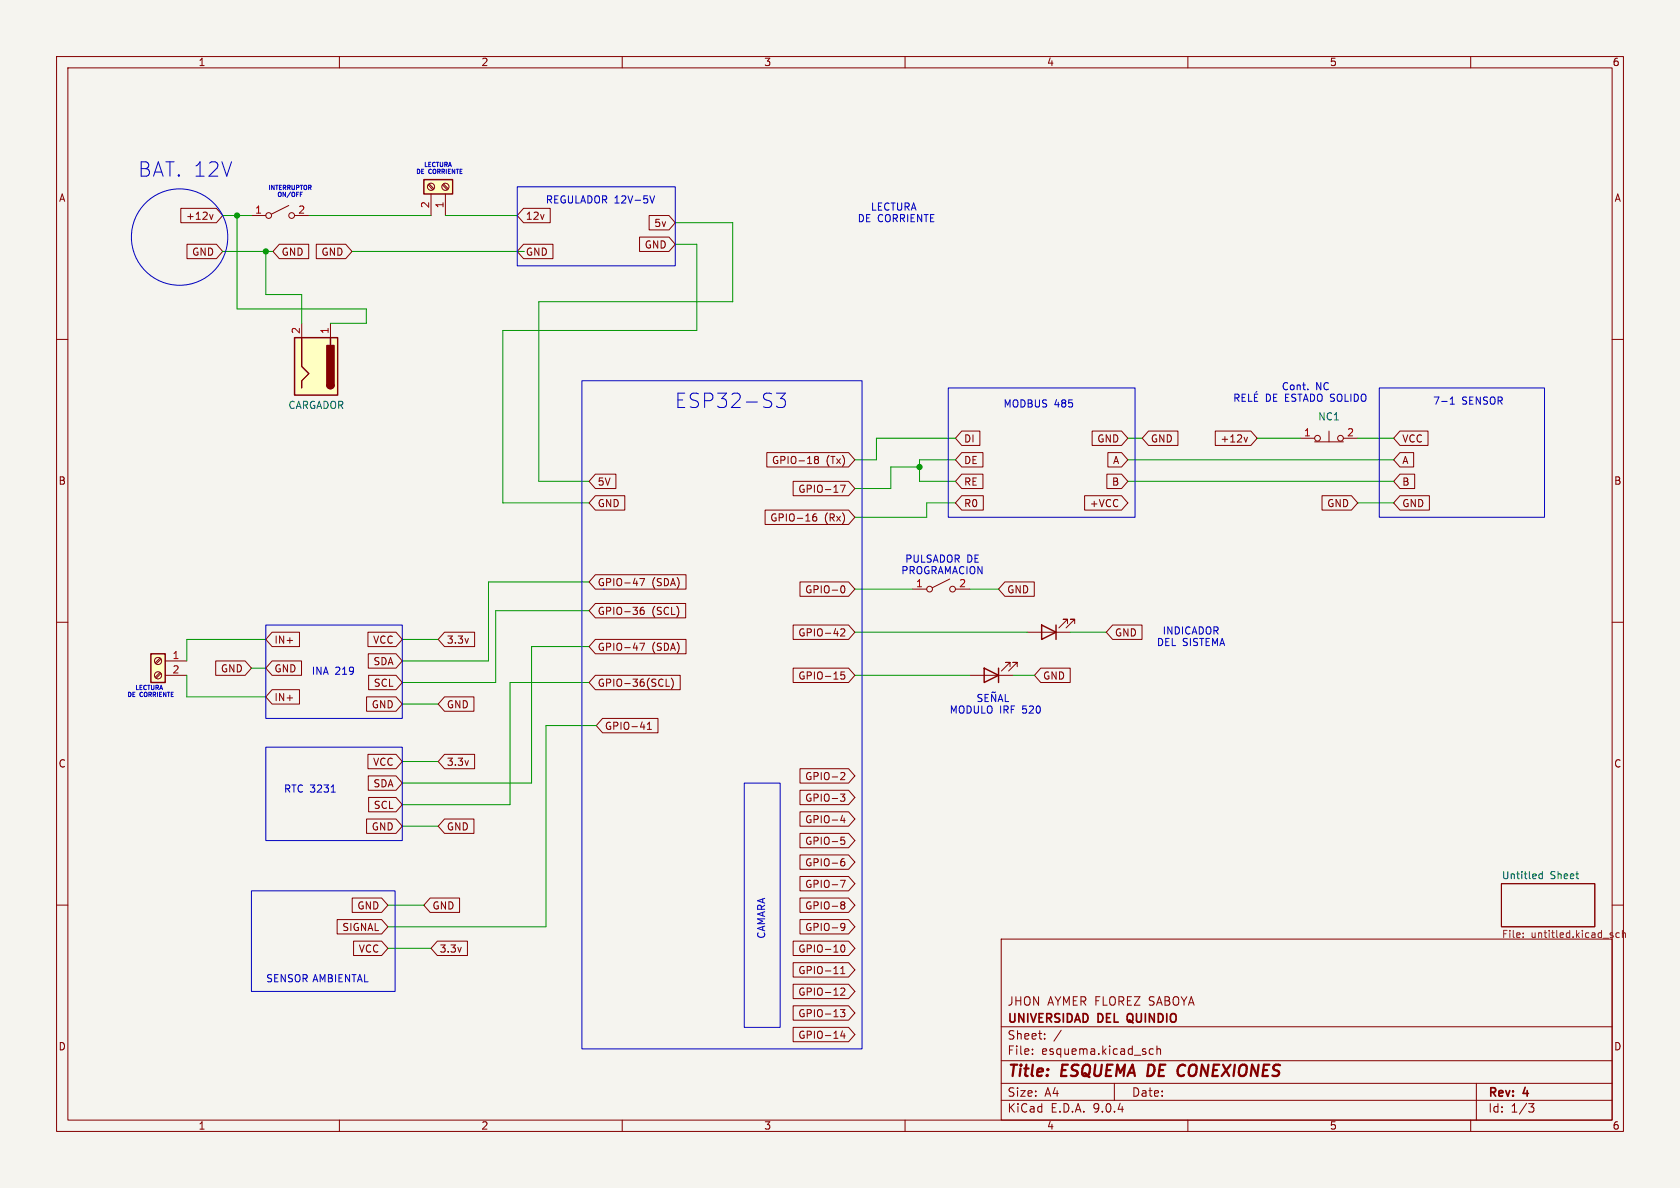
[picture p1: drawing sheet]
<svg xmlns="http://www.w3.org/2000/svg" width="297mm" height="210mm" viewBox="0 0 297 210" stroke-linecap="round" stroke-linejoin="round" font-family="sans-serif">
<path d="M0 0h297v210h-297z" fill="#f5f4ef" stroke="#f5f4ef" stroke-width=".18"/>
<g fill="none" stroke="#840000" stroke-width=".18">
<path d="M10 10h277v190h-277zM12 12h273v186h-273zM60 10v2M110 10v2M160 10v2M210 10v2M260 10v2M10 60h2M285 60h2M10 110h2M161.3 104.1h2.5M167.9 102.4l-3.1 1.5"/>
<path d="M168.9 104.1h2.5M285 110h2M265.4 156.2h16.5v7.6h-16.5zM10 160h2M177 166h108v32h-108zM285 160h2M60 198v2M110 198v2M160 198v2M177 194.5h108M177 191.5h108M177 187.5h108"/>
<path d="M177 181.5h108M182.5 186.3v.1M182.5 185.5v.1M184.7 183.6v.1M184.7 182.8v.1M187.6 182.1l-1.3 2M197 191.5v3M203.9 185.5l-.4-.1-.3 .3v.4l.1 .2h.6M204.5 185.5l.2-.1 .4 .1 .1 .9M204.5 184.9v1.5M210 198v2M260 198v2"/>
<path d="M261 191.5v6.5M270.2 195.1h1l-.5 .6 .4 .1 .1 .5-.3 .3h-.4"/>
<circle cx="164.3" cy="104.1" r=".51"/>
<circle cx="168.4" cy="104.1" r=".51"/>
</g>
<path d="M203.1 188.2l-.3 2h.5M209.2 188.2l-.5 .1M209.2 190.1l-.5 .1" fill="none" stroke="#840000" stroke-width=".4"/>
<path d="M199.5 179.3a1.07 1.07 0 0 0 0 1.3" fill="none" stroke="#840000" stroke-width=".3"/>
<path d="M272.7 154.1v1.2M272.7 154.5h-.4l-.2 .2 .1 .6h.5" fill="none" stroke="#006464" stroke-width=".18"/>
<path d="M269.3 165.6v.1M269.3 165v.1M286.3 165l-.4-.1-.2 .2 .1 .6h.5M286.8 165l.2-.1 .3 .1 .1 .7M286.8 164.5v1.2" fill="none" stroke="#725600" stroke-width=".18"/>
<path d="M26.7 115.6h2.5v5.1h-2.5z" fill="#ffffc2"/>
<path d="M26.7 115.6h2.5v5.1h-2.5zM184.1 110.5l2.6 1.3-2.6 1.2zM186.7 110.5v2.5" fill="none" stroke="#840000" stroke-width=".25"/>
<g fill="none" stroke="#840000" stroke-width=".18">
<path d="M28.3 116.3l-.9 .9M28.3 118.9l-.9 .8M28.5 116.5l-.9 .8M28.5 119l-.9 .9M29.2 116.8h3.8M29.2 119.4h3.8M181.6 111.8h7.6M188.7 110.2v-.7h-.7h.7l-1.5 1.5M190 110.2v-.7h-.8h.8l-1.5 1.5"/>
<circle cx="27.9" cy="119.4" r=".63"/>
<circle cx="27.9" cy="116.8" r=".63"/>
</g>
<path d="M52.1 59.7h7.6v10.2h-7.6z" fill="#ffffc2"/>
<path d="M52.1 59.7h7.6v10.2h-7.6zM53.3 59.7v5.1l1.3 1.2-1.3 1.3v1.3M58.4 59.7v1.3M57.8 68.1a.64 .64 0 0 0 .6 .6 .64 .64 0 0 0 .7-.6" fill="none" stroke="#840000" stroke-width=".25"/>
<g fill="#840000" stroke="#840000" stroke-width=".25">
<path d="M57.8 68.1h1.3a.64 .64 0 0 1-.7 .6 .64 .64 0 0 1-.6-.6z"/>
<path d="M57.8 61.1h1.3v7h-1.3z"/>
</g>
<g fill="none" stroke="#840000" stroke-width=".18">
<path d="M44.4 38.1h2.6M51.1 36.3l-3.1 1.5M52.1 38.1h2.5M53.3 57.2v2.5M58.4 57.2v2.5M229.9 77.5h2.5M232.4 78.1h5.1M234.9 76.2v1.9M237.5 77.5h2.5"/>
<circle cx="47.5" cy="38.1" r=".51"/>
<circle cx="51.6" cy="38.1" r=".51"/>
<circle cx="232.9" cy="77.5" r=".51"/>
<circle cx="237" cy="77.5" r=".51"/>
</g>
<path d="M74.9 31.8h5.1v2.5h-5.1z" fill="#ffffc2"/>
<path d="M74.9 31.8h5.1v2.5h-5.1zM174 118.1l2.5 1.3-2.5 1.3zM176.5 118.1v2.6" fill="none" stroke="#840000" stroke-width=".25"/>
<g fill="none" stroke="#840000" stroke-width=".18">
<path d="M32 36.8h6.3l1.1 1.3-1.1 1.3h-6.3zM37.1 37.9l.3 .9 .3-.9M75.7 32.7l.8 .9M75.9 32.5l.8 .9M76.2 34.3v3.8M78.2 32.7l.9 .9M78.4 32.5l.8 .9M78.7 34.3v3.8M92.6 36.8h4.7v2.6h-4.7l-1.2-1.3zM114.8 38.1h3.5l1.1 1.3-1.1 1.2h-3.5zM33.1 43.2h5.2l1.1 1.3-1.1 1.2h-5.2zM49.4 43.2h5.2v2.5h-5.2l-1.1-1.2z"/>
<path d="M55.9 43.2h5.2l1.1 1.3-1.1 1.2h-5.2zM92.6 43.2h5.2v2.5h-5.2l-1.2-1.2zM113.1 41.9h5.2l1.1 1.3-1.1 1.3h-5.2zM170 76.2h3.2v2.5h-3.2l-1.1-1.2zM193.1 76.2h5.2l1.1 1.3-1.1 1.2h-5.2zM203 76.2h5.2v2.5h-5.2l-1.1-1.2zM214.8 76.2h6.3l1.1 1.3-1.1 1.2h-6.3zM219.9 77.3l.3 .8 .3-.8M247.5 76.2h5v2.5h-5l-1.1-1.2zM105.3 83.8h3.6v2.6h-3.6l-1.2-1.3zM105.3 87.6h5.2v2.6h-5.2l-1.2-1.3zM135.3 90.2h14.7l1.1 1.2-1.1 1.3h-14.7z"/>
<path d="M135.6 80h14.4l1.1 1.3-1.1 1.3h-14.4zM140.2 85.1h9.8l1.1 1.3-1.1 1.2h-9.8zM144.2 81.2l-.2-.2 .2-.3h.3l.2 .2-.2 .3M144.2 81.2l-.2 .3v.3l.2 .2 .4-.1 .1-.2v-.2l-.2-.3M144.2 81.2h.3M144.3 90.8l-.4 .1a.86 .86 0 0 0 0 1.2l.4-.1 .1-.4-.2-.3-.4 .1-.1 .2M148.6 85.8h.8l-.5 1.2M170 80h3.8v2.6h-3.8l-1.1-1.3zM170 87.6h3.8v2.6h-3.8l-1.1-1.3zM170 83.8h3.8v2.6h-3.8l-1.1-1.3zM191.7 87.6h6.6l1.1 1.3-1.1 1.3h-6.6zM195.7 83.8h2.6l1.1 1.3-1.1 1.3h-2.6z"/>
<path d="M195.9 80h2.4l1.1 1.3-1.1 1.3h-2.4zM233.7 87.6h5.2l1.1 1.3-1.1 1.3h-5.2zM247.5 83.8h2.6v2.6h-2.6l-1.1-1.3zM247.5 80h2.4v2.6h-2.4l-1.1-1.3zM247.5 87.6h5.2v2.6h-5.2l-1.1-1.3zM38.1 116.8h5.2l1.1 1.3-1.1 1.3h-5.2zM48.1 116.8h5.2v2.6h-5.2l-1.1-1.3zM48.1 111.8h4.8v2.5h-4.8l-1.1-1.3zM65 111.8h5l1.1 1.2-1.1 1.3h-5zM65.1 115.6h4.9l1.1 1.2-1.1 1.3h-4.9zM65.2 119.4h4.8l1.1 1.3-1.1 1.2h-4.8zM78.6 111.8h5.3v2.5h-5.3l-1.1-1.3z"/>
<path d="M105.3 119.4h15v2.5h-15l-1.2-1.2zM105.3 101.6h16v2.5h-16l-1.2-1.2zM105.3 113h16v2.6h-16l-1.2-1.3zM105.3 106.7h15.9v2.5h-15.9l-1.2-1.2zM113.1 102.3h.9l-.6 1.2M113.1 113.7h.9l-.6 1.3M113.8 107.4h-.4a.86 .86 0 0 0 0 1.2l.4-.1 .1-.4-.2-.3-.4 .1-.1 .2M118.7 119.9a1.46 1.46 0 0 1 0 1.9M140.2 118.1h9.8l1.1 1.3-1.1 1.3h-9.8zM140.2 110.5h9.8l1.1 1.3-1.1 1.2h-9.8zM141.4 102.9h8.6l1.1 1.2-1.1 1.3h-8.6zM148.6 111.3l.5-.1 .3 .3-.8 .9h.8"/>
<path d="M148.8 103.7l.1-.2a.68 .68 0 0 1 .5 .7 .68 .68 0 0 1-.5 .6l-.1-.1M149.3 118.8h-.6l-.1 .6 .2-.1h.4l.2 .2-.1 .4-.2 .2-.5-.2M171.4 119.4h7.7M177.6 102.9h5.2v2.5h-5.2l-1.1-1.3zM178.6 117.9v-.8h-.8h.8l-1.6 1.5M179.8 117.9v-.8h-.7h.7l-1.5 1.5M184 118.1h5.2v2.6h-5.2l-1.1-1.3zM196.7 110.5h5.2v2.5h-5.2l-1.1-1.2zM48.1 121.9h4.8v2.6h-4.8l-1.1-1.3zM64.8 123.2h5.2l1.1 1.3-1.1 1.2h-5.2zM65 133.3h5l1.1 1.3-1.1 1.3h-5zM65.1 137.2h4.9l1.1 1.2-1.1 1.3h-4.9z"/>
<path d="M78.6 123.2h5.2v2.5h-5.2l-1.1-1.2zM78.6 133.3h5.3v2.6h-5.3l-1.1-1.3zM106.5 127h9.8v2.5h-9.8l-1.1-1.2zM114.4 128.9h.8M114.4 128l.4-.3v1.2M117.8 120.1v1.2h.6M141.4 135.9h8.6l1.1 1.3-1.1 1.2h-8.6zM141.4 139.7h8.6l1.1 1.3-1.1 1.2h-8.6zM148.7 136.6h.4l.3 .3-.8 .9h.8M62.3 158.7h5.2l1.1 1.3-1.1 1.3h-5.2zM64.8 144.8h5.2l1.1 1.3-1.1 1.2h-5.2zM65.2 141h4.8l1.1 1.2-1.1 1.3h-4.8z"/>
<path d="M76 158.7h5.2v2.6h-5.2l-1.1-1.3zM78.6 144.8h5.2v2.5h-5.2l-1.1-1.2zM141.4 151.1h8.6l1.1 1.3-1.1 1.3h-8.6zM141.4 147.3h8.6l1.1 1.3-1.1 1.3h-8.6zM141.4 158.7h8.6l1.1 1.3-1.1 1.3h-8.6zM141.4 154.9h8.6l1.1 1.3-1.1 1.3h-8.6zM141.4 143.5h8.6l1.1 1.3-1.1 1.3h-8.6zM148.6 140.4h.8l-.5 .5 .4 .1 .1 .4-.3 .2h-.3M148.6 155.6h.8l-.5 1.3M148.7 148.5h.4l.3 .2-.2 .5h-.5M148.7 148h.6M148.8 152.3h.3l.3 .2-.2 .5h-.4"/>
<path d="M148.8 159.5l.3-.1 .2 .1 .1 .2-.3 .3M148.8 159.9l.1 .1M148.9 160h.2M148.9 160h-.1M148.9 144.1l-.3 .9h.8M149.1 160l.3 .2-.1 .4-.2 .1-.3-.1M149.2 151.8l-.3 .1-.2 .2M149.2 144.6v.9M59.6 162.6h7.9l1.1 1.2-1.1 1.3h-7.9zM62.5 166.4h5l1.1 1.2-1.1 1.3h-5zM77.3 166.4h5.3v2.5h-5.3l-1.1-1.3zM140.2 177.8h9.8l1.1 1.3-1.1 1.2h-9.8z"/>
<path d="M140.2 174h9.8l1.1 1.3-1.1 1.2h-9.8zM140.2 170.2h9.8l1.1 1.3-1.1 1.2h-9.8zM140.2 166.4h9.8l1.1 1.2-1.1 1.3h-9.8zM141.4 162.6h8.6l1.1 1.2-1.1 1.3h-8.6zM148.6 178.5h.8l-.5 .5 .4 .1v.5l-.2 .1-.5-.1M148.6 174.8l.5-.1 .3 .3-.8 .9h.8M148.6 172.1h.8M148.6 171.2l.4-.3v1.2M148.8 163.3l.3-.1 .2 .2a.84 .84 0 0 1-.3 1.1h-.2M148.8 167.2l.1-.2a.68 .68 0 0 1 .5 .7 .68 .68 0 0 1-.5 .6l-.1-.1-.2-.4zM149.4 163.8l-.3 .2h-.3M140.2 181.6h9.8l1.1 1.3-1.1 1.3h-9.8z"/>
<path d="M148.9 182.2l-.3 .9h.8M149.2 182.7v.9"/>
<circle cx="76.2" cy="33" r=".63"/>
<circle cx="78.7" cy="33" r=".63"/>
</g>
<g fill="none" stroke="#009600" stroke-width=".18">
<path d="M39.4 38.1h5M41.9 38.1v16.5h22.9v2.6h-6.4M54.6 38.1h21.6M78.7 38.1h12.7M119.4 39.4h10.1v13.9h-34.3v31.8h8.9M39.4 44.5h8.9M47 44.5v7.6h6.3v5.1M62.2 44.5h30.5M119.4 43.2h3.8v15.2h-34.3v30.5h15.2M168.9 77.5h-14v3.8h-3.8M199.4 77.5h2.5M222.2 77.5h7.7"/>
<path d="M240 77.5h6.4M162.6 82.6h-5.1v3.8h-6.4M168.9 88.9h-5.1v2.5h-12.7M168.9 81.3h-6.3v3.8h6.3M199.4 85.1h47M199.4 81.3h47M240 88.9h6.4M33 119.4v3.8h14M44.4 118.1h2.6M47 113h-14v3.8M71.1 113h6.4M104.1 114.3h-10.1v24.1h-22.9"/>
<path d="M104.1 108h-16.5v12.7h-16.5M104.1 102.9h-17.7v13.9h-15.3M151.1 119.4h20.3M151.1 111.8h30.5M151.1 104.1h10.2M171.4 104.1h5.1M179.1 119.4h3.8M189.2 111.8h6.4M71.1 134.6h6.4M71.1 124.5h6.4M104.1 120.7h-13.9v21.5h-19.1M105.4 128.3h-8.9v35.5h-27.9"/>
<path d="M71.1 146.1h6.4M68.6 160h6.3M68.6 167.6h7.6"/>
</g>
<g fill="none" stroke="#0000c2" stroke-width=".18">
<path d="M53.1 34.3h.2M91.4 33h28v14h-28zM114.9 34.6l.4 1.3 .4-1.3M102.9 67.3h49.5v118.1h-49.5zM137.3 69.5h1.5l-.8 1a.69 .69 0 0 1 .8 .4v.7l-.2 .3-.2 .1h-.8l-.3-.2M167.6 68.6h33.1v22.8h-33.1zM218.3 70.3h.6l.1-.2v-.3l-.7-.1v1.2M218.6 70.3l.4 .6M219.6 70.3h.4M220.2 69.7h-.6v1.2h.6M220.7 69.7v1.2h.6M221.8 70.3h.4"/>
<path d="M222.2 69.2l-.2 .2M222.4 69.7h-.6v1.2h.6M227.3 70.3h.4M227.3 69.7v1.2h.6M228.4 69.8v.4l.6 .2 .1 .3-.3 .2h-.4M229.8 69.7v1.2M230.4 70.9l.4-1.2 .5 1.2M230.5 70.6h.6M231.7 69.7a.64 .64 0 0 1 .7 .6 .64 .64 0 0 1-.7 .6zM233.1 69.7a.81 .81 0 0 0 .1 1.2 .43 .43 0 0 0 .5-.4v-.4l-.1-.4M235.3 69.8v.4l.5 .2 .1 .3-.2 .2h-.5M236.5 69.9l.2-.2a.43 .43 0 0 1 .5 .4v.4a.42 .42 0 0 1-.4 .5 .42 .42 0 0 1-.4-.5z"/>
<path d="M237.8 69.7v1.2h.6M238.8 69.7v1.2M239.4 69.7a.64 .64 0 0 1 .8 .6 .64 .64 0 0 1-.8 .6zM240.8 69.7h.1a.43 .43 0 0 1 .6 .4v.4a.42 .42 0 0 1-.4 .5 .42 .42 0 0 1-.5-.5v-.4zM243.8 68.6h29.2v22.8h-29.2zM256.4 71.4h.7M256.4 70.5l.3-.3v1.2M47 110.5h24.1v16.5h-24.1zM47 132.1h24.1v16.5h-24.1zM131.6 138.4h6.3v43.2h-6.3zM173.6 122.8h-.5l-.2 .1v.3l.6 .3 .1 .3-.2 .2h-.5M174.1 123.4h.5"/>
<path d="M174.8 122.8h-.7v1.2h.7M176 122.3l-.6 .1M176 122.8v1.2l-.7-1.2v1.2M176.4 124l.5-1.2 .4 1.2M176.6 123.7h.6M177.7 122.8v1.2h.6M44.4 157.5h25.4v17.8h-25.4zM58.6 140h.7"/>
<circle cx="31.7" cy="41.9" r="8.5"/>
</g>
<g fill="#009600" stroke="#009600" stroke-width=".18">
<circle cx="47" cy="44.5" r=".46"/>
<circle cx="41.9" cy="38.1" r=".46"/>
<circle cx="162.6" cy="82.6" r=".46"/>
</g>
<g font-size="3.5" fill="#0000c2">
<text x="24.4" y="31.5">BAT. 12V</text>
<text x="119.3" y="72.4">ESP32-S3</text>
</g>
<g font-size="2.8" fill="#840000">
<text x="178" y="190.9">Title:</text>
<text x="187.7" y="190.9">ESQUEMA</text>
<text x="203.7" y="190.9">DE</text>
<text x="209.8" y="190.9">CONEXIONES</text>
</g>
<g font-size="2.1" fill="#840000">
<text x="178" y="178">JHON</text>
<text x="185.2" y="178">AYMER FLOREZ SABOYA</text>
<text x="178" y="184">Sheet:</text>
<text x="178" y="181.2">UNIVERSIDAD</text>
<text x="194.2" y="181.2">DEL</text>
<text x="200" y="181.2">QUINDIO</text>
<text x="178" y="186.7">File:</text>
<text x="184.1" y="186.7">esquema.kicad_sch</text>
<text x="178" y="196.9">KiCad</text>
<text x="178" y="194.1">Size:</text>
<text x="184.7" y="194.1">A4</text>
<text x="185.7" y="196.9">E.D.A.</text>
<text x="193.3" y="196.9">9.0.4</text>
<text x="200" y="194.1">Date:</text>
<text x="263" y="194.3">Rev:</text>
<text x="263" y="196.9">Id:</text>
<text x="267.1" y="196.9">1/3</text>
<text x="269.4" y="194.3">4</text>
</g>
<g font-size="1.8" fill="#840000">
<text x="35" y="11.9">1</text>
<text x="85" y="11.9">2</text>
<text x="135" y="11.9">3</text>
<text x="185" y="11.9">4</text>
<text x="235" y="11.9">5</text>
<text x="285" y="11.9">6</text>
<text x="10.3" y="35.9">A</text>
<text x="285.3" y="35.9">A</text>
<text x="32.8" y="39.1">+12v</text>
<text x="92.9" y="39.1">12v</text>
<text x="115.6" y="40.3">5v</text>
<text x="33.9" y="45.4">GND</text>
<text x="49.7" y="45.4">GND</text>
<text x="56.7" y="45.4">GND</text>
<text x="92.9" y="45.4">GND</text>
<text x="113.9" y="44.1">GND</text>
<text x="136.4" y="82.2">GPIO-18</text>
<text x="146" y="82.2">(Tx)</text>
<text x="170.3" y="78.4">DI</text>
<text x="170.3" y="82.2">DE</text>
<text x="193.9" y="78.4">GND</text>
<text x="196.7" y="82.2">A</text>
<text x="203.4" y="78.4">GND</text>
<text x="215.7" y="78.4">+12v</text>
<text x="247.8" y="78.4">VCC</text>
<text x="247.8" y="82.2">A</text>
<text x="10.3" y="85.9">B</text>
<text x="105.6" y="86">5V</text>
<text x="105.6" y="89.9">GND</text>
<text x="141" y="87.3">GPIO-17</text>
<text x="170.3" y="89.9">R0</text>
<text x="170.3" y="86">RE</text>
<text x="192.6" y="89.9">+VCC</text>
<text x="196.5" y="86">B</text>
<text x="234.5" y="89.9">GND</text>
<text x="247.8" y="86">B</text>
<text x="247.8" y="89.9">GND</text>
<text x="285.3" y="85.9">B</text>
<text x="136.1" y="92.4">GPIO-16</text>
<text x="145.7" y="92.4">(Rx)</text>
<text x="115.2" y="103.8">(SDA)</text>
<text x="142.2" y="105.1">GPIO-0</text>
<text x="178" y="105.1">GND</text>
<text x="48.4" y="114">IN+</text>
<text x="65.9" y="114">VCC</text>
<text x="78.9" y="114">3.3v</text>
<text x="105.6" y="108.9">GPIO-36</text>
<text x="115.2" y="108.9">(SCL)</text>
<text x="141" y="112.7">GPIO-42</text>
<text x="197" y="112.7">GND</text>
<text x="38.9" y="119.1">GND</text>
<text x="48.4" y="119.1">GND</text>
<text x="65.9" y="117.8">SDA</text>
<text x="105.6" y="115.3">GPIO-47</text>
<text x="115.2" y="115.3">(SDA)</text>
<text x="48.4" y="124.1">IN+</text>
<text x="65.6" y="125.4">GND</text>
<text x="66" y="121.6">SCL</text>
<text x="78.9" y="125.4">GND</text>
<text x="105.6" y="121.6">GPIO-36(SCL)</text>
<text x="141" y="120.3">GPIO-15</text>
<text x="184.3" y="120.3">GND</text>
<text x="106.8" y="129.2">GPIO-41</text>
<text x="10.3" y="135.9">C</text>
<text x="65.9" y="135.6">VCC</text>
<text x="78.9" y="135.6">3.3v</text>
<text x="285.3" y="135.9">C</text>
<text x="65.9" y="139.4">SDA</text>
<text x="66" y="143.2">SCL</text>
<text x="142.2" y="138.1">GPIO-2</text>
<text x="142.2" y="141.9">GPIO-3</text>
<text x="65.6" y="147">GND</text>
<text x="78.9" y="147">GND</text>
<text x="142.2" y="149.5">GPIO-5</text>
<text x="142.2" y="145.7">GPIO-4</text>
<text x="142.2" y="153.4">GPIO-6</text>
<text x="63.1" y="161">GND</text>
<text x="76.4" y="161">GND</text>
<text x="142.2" y="161">GPIO-8</text>
<text x="142.2" y="157.2">GPIO-7</text>
<text x="60.4" y="164.8">SIGNAL</text>
<text x="142.2" y="164.8">GPIO-9</text>
<text x="63.3" y="168.6">VCC</text>
<text x="77.6" y="168.6">3.3v</text>
<text x="141" y="172.4">GPIO-11</text>
<text x="141" y="168.6">GPIO-10</text>
<text x="141" y="176.2">GPIO-12</text>
<text x="10.3" y="185.9">D</text>
<text x="141" y="180">GPIO-13</text>
<text x="141" y="183.8">GPIO-14</text>
<text x="285.3" y="185.9">D</text>
<text x="35" y="199.9">1</text>
<text x="85" y="199.9">2</text>
<text x="135" y="199.9">3</text>
<text x="185" y="199.9">4</text>
<text x="235" y="199.9">5</text>
<text x="285" y="199.9">6</text>
</g>
<g font-size="1.8" fill="#a90000">
<text x="45" y="37.8">1</text>
<text x="52.6" y="37.8">2</text>
<text x="75.9" y="36.9" transform="rotate(-90 75.9 36.9)">2</text>
<text x="78.5" y="36.9" transform="rotate(-90 78.5 36.9)">1</text>
<text x="53.1" y="59.1" transform="rotate(-90 53.1 59.1)">2</text>
<text x="58.2" y="59.1" transform="rotate(-90 58.2 59.1)">1</text>
<text x="230.4" y="77.2">1</text>
<text x="238.1" y="77.2">2</text>
<text x="161.9" y="103.9">1</text>
<text x="169.5" y="103.9">2</text>
<text x="30.4" y="116.6">1</text>
<text x="30.4" y="119.1">2</text>
</g>
<g font-size="1.8" fill="#0000c2">
<text x="96.4" y="36.2">REGULADOR 12V-5V</text>
<text x="151.5" y="39.5">DE CORRIENTE</text>
<text x="153.9" y="37.4">LECTURA</text>
<text x="223.7" y="71.2">DE</text>
<text x="227.1" y="69.2">Cont.</text>
<text x="233.2" y="69.2">NC</text>
<text x="253.3" y="71.7">7-1</text>
<text x="258.4" y="71.7">SENSOR</text>
<text x="177.3" y="72.2">MODBUS</text>
<text x="186.3" y="72.2">485</text>
<text x="159.2" y="101.7">PROGRAMACION</text>
<text x="159.9" y="99.7">PULSADOR DE</text>
<text x="105.6" y="103.8">GPIO-47</text>
<text x="205.4" y="112.4">INDICADOR</text>
<text x="55" y="119.5">INA</text>
<text x="59.2" y="119.5">219</text>
<text x="204.4" y="114.4">DEL SISTEMA</text>
<text x="167.8" y="126.3">MODULO IRF</text>
<text x="180.8" y="126.3">520</text>
<text x="50.1" y="140.3">RTC 3231</text>
<text x="135.5" y="166" transform="rotate(-90 135.5 166)">CAMARA</text>
<text x="46.9" y="173.8">SENSOR AMBIENTAL</text>
</g>
<g font-size="1.8" fill="#006464">
<text x="50.9" y="72.5">CARGADOR</text>
<text x="232.9" y="74.5">NC1</text>
<text x="265.4" y="155.5">Untitled</text>
<text x="274" y="155.5">Sheet</text>
</g>
<g font-size="1.8" fill="#725600">
<text x="265.4" y="166.1">File:</text>
<text x="270.7" y="166.1">untitled.kicad_sch</text>
</g>
<g font-size="1.1" fill="#0000c2">
<text x="74.9" y="29.7">LECTURA</text>
<text x="47.3" y="33.8">INTERRUPTOR</text>
<text x="48.9" y="35">ON/OFF</text>
<text x="73.5" y="30.9">DE</text>
<text x="75.8" y="30.9">CORRIENTE</text>
<text x="22.4" y="123.4">DE</text>
<text x="23.8" y="122.2">LECTURA</text>
<text x="24.7" y="123.4">CORRIENTE</text>
</g>
</svg>
